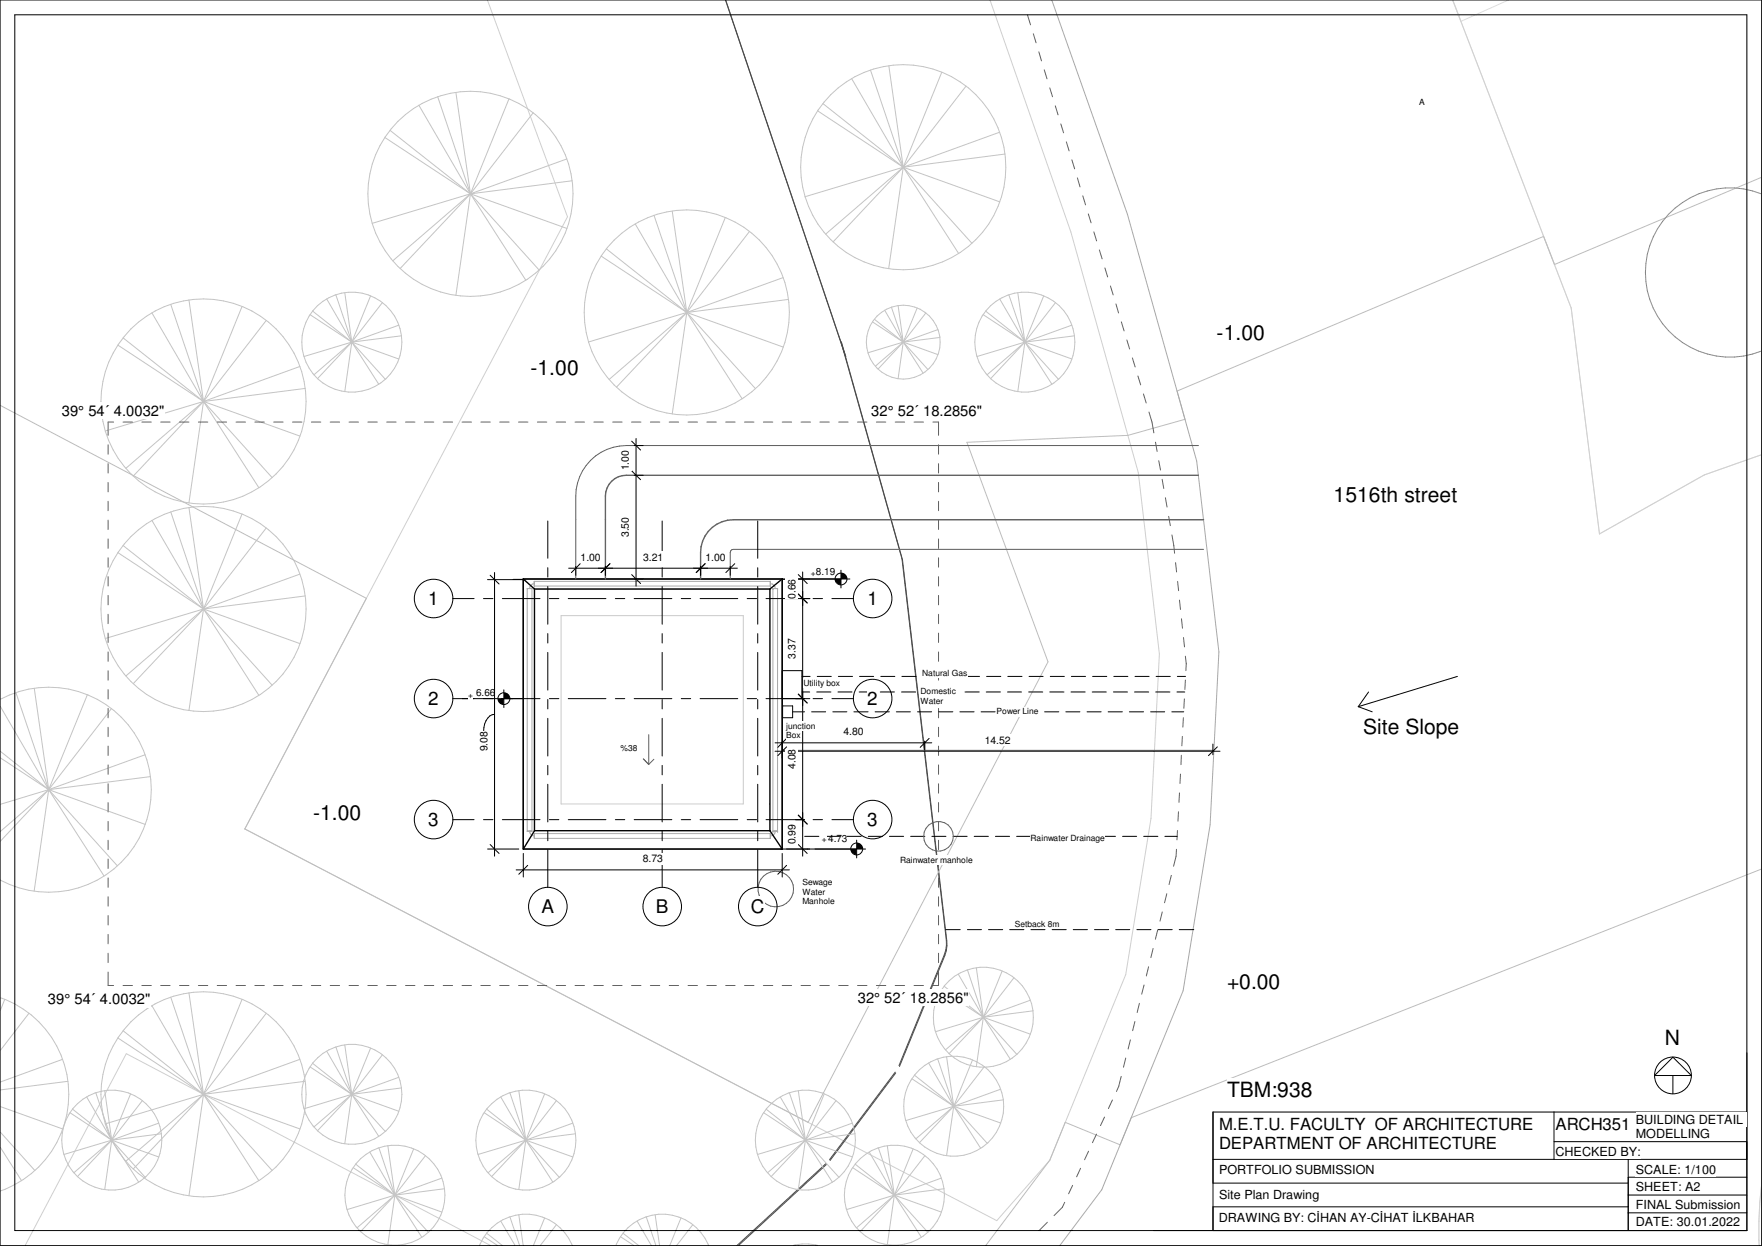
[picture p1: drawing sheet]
<svg xmlns="http://www.w3.org/2000/svg" width="594mm" height="420mm" viewBox="0 0 594 420" stroke-linecap="round" stroke-linejoin="round" font-family="sans-serif">
<path d="M180.2 198.6h79.4v81.5h-79.4zM189.2 207.6h61.4v63.5h-61.4z" fill="none" stroke="#cacaca" stroke-width=".34"/>
<g fill="none" stroke="#aaa" stroke-width=".34">
<path d="M177.8 198.5h1.6v81.8h-1.6zM180.2 196h.1M180.2 197.6h.1M180.2 196h79.6M180.2 197.6h79.6M180.2 196v1.6M180.2 196.8a1.59 1.59 0 0 0-1.6 1.7M259.8 196h.1M259.8 197.6h.1M259.8 196v1.6M259.8 196.8a1.66 1.66 0 0 1 1.6 1.7M260.6 198.5h.1"/>
<path d="M260.6 198.5v81.8M260.6 198.5h1.6M262.2 198.5h.1M262.2 198.5v81.8M178.6 280.3a1.59 1.59 0 0 0 1.6 1.6M180.2 281.1h79.6v1.6h-79.6zM260.6 280.3h.1M260.6 280.3h1.6M261.4 280.3a1.66 1.66 0 0 1-1.6 1.6M262.2 280.3h.1"/>
</g>
<g fill="none" stroke="#000" stroke-width=".34">
<path d="M173.1 195.4h3.3M176.4 195.2h87.3v91.1h-87.3zM263.7 195.4h1.3M263.7 226.1h6.7v9.5h-6.7M263.9 238h3.3v4h-3.3zM270.4 228.1h2.7M270.4 233.3h2.6M275.4 233.3h4.8M275.5 228.1h4.8M282.5 233.3h4.8M282.7 228.1h4.7M289.7 233.3h4.7"/>
<path d="M289.8 228.1h4.7M296.8 233.3h4.8M297 228.1h4.7M303.9 233.3h4.8M304.1 228.1h4.8M311.1 233.3h4.7M311.2 228.1h4.8M318.3 233.3h4.7M318.4 228.1h4.7M325.4 233.3h4.8M325.5 228.1h4.8M332.5 233.3h4.8"/>
<path d="M332.6 228.1h4.8M339.7 233.3h4.7M339.8 228.1h4.8M346.8 233.3h4.8M347 228.1h4.7M353.9 233.3h4.8M354.1 228.1h4.8M361.1 233.3h4.8M361.2 228.1h4.8M368.3 233.3h4.7M368.4 228.1h4.8M375.4 233.3h4.7"/>
<path d="M375.5 228.1h4.8M382.5 233.3h4.8M382.7 228.1h4.7M389.7 233.3h4.8M389.8 228.1h4.8M396.8 233.3h2.7M397 228.1h2.7M458 238.3l4.7 1.7M461.4 233.3l-3.4 5M491.4 228.1l-33.4 10.2M267.2 240h4.1M273.6 240h4.8"/>
<path d="M280.8 240h4.7M287.9 240h4.8M295.1 240h4.7M302.2 240h4.8M309.4 240h4.7M316.5 240h4.8M323.6 240h4.8M330.8 240h4.7M337.9 240h4.8M345.1 240h4.7M352.2 240h4.8M359.4 240h4.7"/>
<path d="M366.5 240h4.8M373.6 240h4.8M380.8 240h4.8M387.9 240h4.8M395.1 240h4M264.8 282h4.1M271.3 282h4.8M278.5 282h4.7M285.6 282h4.8M292.8 282h4.7M299.9 282h4.8M307 282h4.8"/>
<path d="M314.2 282h4.7M321.3 282h4.8M328.5 282h4.7M335.6 282h4.8M342.8 282h4.7M349.9 282h4.8M357 282h4.8M364.2 282h4.8M371.3 282h4.8M378.5 282h4.7M385.6 282h4.8M392.8 282h4.1"/>
<path d="M318.8 313.5h5M326.2 313.5h4.7M333.3 313.5h4.8M340.4 313.5h4.8M347.6 313.5h4.7M354.7 313.5h4.8M361.9 313.5h4.7M369 313.5h4.8M376.2 313.5h4.7M383.3 313.5h4.8M390.4 313.5h4.8M397.6 313.5h4.9"/>
<circle cx="146.2" cy="235.6" r="6.5"/>
</g>
<path d="M164.3 0l27 73.1-108.8 206.4 253.6 132.1 17.8-20.4 25.7-62.6 8.5-52.6 2.8-55.5-7.1-61.2-22.7-81.1-27.3-78.2M245.9 364.5l-.1 .2M8.5 419.9l34.1-64.6 122.7 64.6" fill="none" stroke="#cfcfcf" stroke-width=".34"/>
<path d="M508.6 0l-16 7.2-2.8-7.2 40 103.9 9.5 76.1 35.3-19.9 19.5-6.8M594.1 398.9a109.9 109.9 0 0 0-1 21" fill="none" stroke="#dedede" stroke-width=".34"/>
<path d="M489.8 0l40 103.9 9.5 76.1 35.3-19.9 19.5-6.8M594.1 398.9a109.9 109.9 0 0 0-1 21" fill="none" stroke="#d1d1d1" stroke-width=".34"/>
<path d="M244.6 0l40.4 120M244.7 0l40.5 120.3M283.5 115.1l20.6 73.4 15 128.5-.2 3.3-.5 1.6-15.3 37.4M283.7 115.4l20.6 73.4 14.9 128.5-.1 3.3-.5 1.6-15.3 37.4M301.8 361.5l-22.1 29.5M302 361.8l-22.1 29.5M278.5 392.4l-30 27.5M278.6 392.7l-29.6 27.2" fill="none" stroke="#4c4c4c" stroke-width=".34"/>
<path d="M594.1 59.7l-70 29.5-3.7-9.5-123.5 52.2 2.6 9.5-19.2 5.4-54.3 2.3 27.3 74.1-80.8 155.3-190-99 41-77.7-123.4-65.1M594.1 293l-212.7 83.9-3.8 9.1-18.5-7.5-5.2 12.7-21.5 28.7" fill="none" stroke="#bdbdbd" stroke-width=".34"/>
<path d="M594.1 65.4a28.5 28.5 0 0 0-39.3 26.5 28.5 28.5 0 0 0 39.3 26.4" fill="none" stroke="#898989" stroke-width=".34"/>
<path d="M354.6 0l25.5 72.2 23.4 83.2 7.5 64.4-3 58.3-9.1 56-27.4 67.1-14.1 18.7" fill="none" stroke="#a9a9a9" stroke-width=".34"/>
<g fill="none" stroke="#c4c4c4" stroke-width=".34">
<path d="M141.2 35.5l17.4 29.9M147.6 32.6l11 32.8M153.7 31.2l4.9 34.2M171.6 33.3l-13 32.1M179.8 38l-21.2 27.4M275.7 37.4l28.8 19M277.4 34.9l27.1 21.5M287.1 26.5l17.4 29.9M293.5 23.6l11 32.8M299.7 22.1l4.8 34.3M317.5 24.3l-13 32.1M325.7 29l-21.2 27.4"/>
<path d="M129.7 46.4l28.9 19M131.5 43.9l27.1 21.5M191.1 53.6l-32.5 11.8M304.5 56.4l-23.6 25.2M304.5 56.4l18.7 29.1M304.5 56.4l-4.9 34.2M304.5 56.4l32.6 11.7M304.5 56.4l23.2 25.6M304.5 56.4l-26.1 22.6M304.5 56.4l-33.1 9.9M337.1 44.6l-32.6 11.8M338.9 51.9l-34.4 4.5"/>
<path d="M158.6 65.4l-23.7 25.2M158.6 65.4l18.7 29.1M158.6 65.4l-4.9 34.2M158.6 65.4l32.6 11.6M158.6 65.4l23.2 25.7M158.6 65.4l-26.2 22.6M158.6 65.4l-33.1 9.9M192.9 61l-34.3 4.4M214.2 75.5l17.4 29.9M220.5 72.6l11.1 32.8M226.6 71.2l5 34.2M244.6 73.3l-13 32.1"/>
<path d="M252.7 78l-21.1 27.4M113.2 99.4l5.4 16M116.2 98.7l2.4 16.7M125 99.7l-6.4 15.7M202.7 86.4l28.9 19M204.4 83.9l27.2 21.5M264.1 93.6l-32.5 11.8M340.1 99.4l5.5 16M343.1 98.7l2.5 16.7M351.9 99.7l-6.3 15.7M39.7 116.4l28.9 19M41.5 113.9l27.1 21.5"/>
<path d="M51.2 105.5l17.4 29.9M57.6 102.6l11 32.8M63.7 101.1l4.9 34.3M81.6 103.3l-13 32.1M89.8 108l-21.2 27.4M104.5 106.1l14.1 9.3M105.4 104.9l13.2 10.5M110.1 100.8l8.5 14.6M118.6 115.4l-11.5 12.3M118.6 115.4l9.1 14.2M118.6 115.4l-2.4 16.7M118.6 115.4l15.9 5.7"/>
<path d="M118.6 115.4l11.3 12.5M118.6 115.4l-12.8 11M118.6 115.4l-16.1 4.8M128.9 102l-10.3 13.4M134.5 109.6l-15.9 5.8M135.3 113.2l-16.7 2.2M231.6 105.4l-23.8 25.2M231.6 105.4l18.6 29.1M231.6 105.4l-5 34.2M231.6 105.4l32.5 11.7M231.6 105.4l23.1 25.7M231.6 105.4l-26.2 22.6"/>
<path d="M231.6 105.4l-33.1 9.9M265.8 101l-34.2 4.4M294.2 108.5l10.3 6.9M294.8 107.7l9.7 7.7M298.3 104.6l6.2 10.8M300.6 103.6l3.9 11.8M302.8 103l1.7 12.4M304.5 115.4l-8.5 9.1M304.5 115.4l6.8 10.5M304.5 115.4l-1.7 12.3M304.5 115.4l11.8 4.2M304.5 115.4l8.4 9.2"/>
<path d="M304.5 115.4l-9.4 8.1M304.5 115.4l-11.9 3.6M309.2 103.8l-4.7 11.6M312.2 105.5l-7.7 9.9M316.3 111.1l-11.8 4.3M316.9 113.8l-12.4 1.6M331.5 106.1l14.1 9.3M332.3 104.9l13.3 10.5M337.1 100.8l8.5 14.6M345.6 115.4l-11.6 12.3M345.6 115.4l9.1 14.2M345.6 115.4l-2.5 16.7"/>
<path d="M345.6 115.4l15.8 5.7M345.6 115.4l11.3 12.5M345.6 115.4l-12.8 11M345.6 115.4l-16.2 4.8M355.9 102l-10.3 13.4M361.4 109.6l-15.8 5.8M362.3 113.2l-16.7 2.2M68.6 135.4l-23.7 25.2M68.6 135.4l18.7 29.1M68.6 135.4l-4.9 34.2M68.6 135.4l32.6 11.7M68.6 135.4l23.2 25.7"/>
<path d="M68.6 135.4l-26.2 22.5M68.6 135.4l-33.1 9.9M101.1 123.6l-32.5 11.8M102.9 131l-34.3 4.4M51.2 175.5l17.4 29.9M57.6 172.6l11 32.8M63.7 171.2l4.9 34.2M81.6 173.3l-13 32.1M89.8 178l-21.2 27.4M39.7 186.4l28.9 19M41.5 183.9l27.1 21.5M101.1 193.6l-32.5 11.8"/>
<path d="M68.6 205.4l-23.7 25.1M68.6 205.4l18.7 29.1M68.6 205.4l-4.9 34.2M68.6 205.4l32.6 11.6M68.6 205.4l23.2 25.7M68.6 205.4l-26.2 22.6M68.6 205.4l-33.1 9.9M102.9 201l-34.3 4.4M.1 238.2l16.3 28.1M.1 235.8a34.6 34.6 0 0 1 50.9 30.5 34.6 34.6 0 0 1-50.9 30.5M5.4 233.6l11 32.7M11.6 232.1l4.8 34.2"/>
<path d="M29.5 234.3l-13.1 32M37.6 238.9l-21.2 27.4M.1 255.5l16.3 10.8M.1 253.3l16.3 13M48.9 254.5l-32.5 11.8M16.4 266.3l-16.3 17.4M16.4 266.3l18.7 29.1M16.4 266.3l-4.9 34.2M16.4 266.3l32.6 11.7M16.4 266.3l23.2 25.7M16.4 266.3l-16.3 14.1M16.4 266.3l-16.3 4.9"/>
<path d="M50.8 261.9l-34.4 4.4M.1 296.8h.1M.1 336.4a34.5 34.5 0 0 1 23.1 32.6 34.5 34.5 0 0 1-23.1 32.6M1.6 337l-1.5 3.8M51.2 339.1l17.4 29.9M57.6 336.3l11 32.7M63.7 334.8l4.9 34.2M81.6 337l-13 32M317.5 333.8l14 9.2M318.3 332.6l13.2 10.4M323.1 328.5l8.4 14.5M326.2 327l5.3 16"/>
<path d="M329.2 326.3l2.3 16.7M337.9 327.4l-6.4 15.6M341.9 329.7l-10.4 13.3M347.4 337.3l-15.9 5.7M9.8 341.7l-9.7 12.5M21.1 357.2l-21 7.7M39.7 350l28.9 19M41.5 347.6l27.1 21.4M89.8 341.7l-21.2 27.3M101.1 357.2l-32.5 11.8M104.5 359.7l14.1 9.3M105.4 358.6l13.2 10.4"/>
<path d="M110.1 354.5l8.5 14.5M113.2 353l5.4 16M116.2 352.3l2.4 16.7M125 353.4l-6.4 15.6M128.9 355.7l-10.3 13.3M313.1 358.4l8.5 14.6M316.1 357l5.5 16M319.1 356.3l2.5 16.7M327.9 357.4l-6.3 15.6M331.5 343l-11.5 12.3M331.5 343l9.1 14.2M331.5 343l-2.3 16.7"/>
<path d="M331.5 343l15.9 5.7M331.5 343l11.4 12.6M331.5 343l-12.7 11M331.5 343l-16.1 4.9M331.9 359.7l-10.3 13.3M348.3 340.9l-16.8 2.1M.1 373.1l21.1 7.6M22.9 364.6l-22.8 2.9M23.6 375.2l14.1 9.3M24.5 374l13.2 10.5M29.2 369.9l8.5 14.6M32.3 368.5l5.4 16"/>
<path d="M35.3 367.7l2.4 16.8M44 368.9l-6.3 15.6M48 371.1l-10.3 13.4M53.5 378.7l-15.8 5.8M68.6 369l-23.7 25.2M68.6 369l18.7 29.1M68.6 369l-4.9 34.2M68.6 369l32.6 11.7M68.6 369l23.2 25.7M68.6 369l-26.2 22.6M68.6 369l-33.1 10M102.9 364.6l-34.3 4.4"/>
<path d="M118.6 369l-11.5 12.3M118.6 369l9.1 14.2M118.6 369l-2.4 16.7M118.6 369l15.9 5.7M118.6 369l11.3 12.6M118.6 369l-12.8 11M118.6 369l-16.1 4.9M134.5 363.3l-15.9 5.7M135.3 366.9l-16.7 2.1M163.2 375.2l14.1 9.3M164.1 374l13.2 10.5M168.8 369.9l8.5 14.6"/>
<path d="M171.9 368.5l5.4 16M174.9 367.7l2.4 16.8M183.6 368.9l-6.3 15.6M187.6 371.1l-10.3 13.4M193.2 378.7l-15.9 5.8M257.5 375.2l14.1 9.3M258.3 374l13.3 10.5M263.1 369.9l8.5 14.6M266.1 368.5l5.5 16M269.1 367.7l2.5 16.8M277.9 368.9l-6.3 15.6M281.9 371.1l-10.3 13.4"/>
<path d="M287.4 378.7l-15.8 5.8M307.5 363.8l14.1 9.2M308.3 362.5l13.3 10.5M321.6 373l-11.6 12.3M321.6 373l9.1 14.2M321.6 373l-2.5 16.7M321.6 373l15.8 5.7M321.6 373l11.3 12.5M321.6 373l-12.8 11M321.6 373l-16.2 4.9M337.4 367.3l-15.8 5.7M338.3 370.9l-16.7 2.1"/>
<path d="M.1 386.8l7.2 11.3M.1 381.7l11.7 13M37.7 384.5l-11.6 12.2M37.7 384.5l9.1 14.2M37.7 384.5l-2.4 16.7M37.7 384.5l15.8 5.6M37.7 384.5l11.3 12.5M37.7 384.5l-12.8 11M37.7 384.5l-16.2 4.8M54.4 382.3l-16.7 2.2M119.1 393.7l14 9.3M119.9 392.6l13.2 10.4"/>
<path d="M124.7 388.5l8.4 14.5M127.8 387.1l5.3 15.9M130.8 386.3l2.3 16.7M139.5 387.4l-6.4 15.6M143.5 389.7l-10.4 13.3M149 397.3l-15.9 5.7M177.3 384.5l-11.5 12.2M177.3 384.5l9.1 14.2M177.3 384.5l-2.4 16.7M177.3 384.5l15.9 5.6M177.3 384.5l11.3 12.5M177.3 384.5l-12.8 11"/>
<path d="M177.3 384.5l-16.1 4.8M194 382.3l-16.7 2.2M271.6 384.5l-11.6 12.2M271.6 384.5l9.1 14.2M271.6 384.5l-2.5 16.7M271.6 384.5l15.8 5.6M271.6 384.5l11.3 12.5M271.6 384.5l-12.8 11M271.6 384.5l-16.2 4.8M287.5 393.7l14 9.3M288.3 382.3l-16.7 2.2M288.3 392.6l13.2 10.4"/>
<path d="M293.1 388.5l8.4 14.5M296.2 387.1l5.3 15.9M299.2 386.3l2.3 16.7M307.9 387.4l-6.4 15.6M311.9 389.7l-10.4 13.3M317.4 397.3l-15.9 5.7M133.1 403l-16.1 4.9M133.1 403l-11.5 12.3M133.1 403l9.1 14.2M133.1 403l-2.3 16.7M133.1 403l15.9 5.7M133.1 403l11.3 12.5"/>
<path d="M133.1 403l-12.7 11M149.9 400.9l-16.8 2.1M161.7 419.9a16.8 16.8 0 0 1 15.6-10.5 16.8 16.8 0 0 1 15.6 10.5M163.2 417l4.5 2.9M164.1 415.8l5.2 4.1M168.8 411.7l4.8 8.2M171.9 410.3l3.3 9.6M174.9 409.6l1.5 10.3M183.6 410.7l-3.7 9.2M187.6 413l-5.4 6.9M207.7 419.9a16.8 16.8 0 0 1 15.6-10.5 16.8 16.8 0 0 1 15.6 10.5M209.2 417l4.4 2.9"/>
<path d="M210.1 415.8l5.2 4.1M214.8 411.7l4.8 8.2M217.9 410.3l3.2 9.6M220.9 409.6l1.5 10.3M229.6 410.7l-3.8 9.2M233.6 413l-5.4 6.9M267.5 419.9a17 17 0 0 1 8.2 0M269.1 419.6l.1 .3M301.5 403l-11.5 12.3M301.5 403l9.2 14.2M301.5 403l-2.3 16.7M301.5 403l15.9 5.7"/>
<path d="M301.5 403l11.3 12.5M301.5 403l-12.7 11M301.5 403l-16.1 4.9M318.3 400.9l-16.8 2.1"/>
<circle cx="304.5" cy="56.4" r="34.6"/>
<circle cx="158.6" cy="65.4" r="34.6"/>
<circle cx="118.6" cy="115.4" r="16.9"/>
<circle cx="231.6" cy="105.4" r="34.6"/>
<circle cx="304.5" cy="115.4" r="12.4"/>
<circle cx="345.5" cy="115.4" r="16.9"/>
<circle cx="68.6" cy="135.4" r="34.6"/>
<circle cx="68.6" cy="205.4" r="34.6"/>
<circle cx="331.6" cy="343" r="16.9"/>
<circle cx="68.6" cy="369" r="34.6"/>
<circle cx="118.6" cy="369" r="16.9"/>
<circle cx="321.6" cy="373" r="16.9"/>
<circle cx="37.7" cy="384.5" r="16.9"/>
<circle cx="177.3" cy="384.5" r="16.9"/>
<circle cx="271.5" cy="384.5" r="16.9"/>
<circle cx="133.2" cy="403" r="16.9"/>
<circle cx="301.6" cy="403" r="16.9"/>
</g>
<path d="M176.4 195.2v91.1M176.4 195.2h87.3M176.4 195.2l3.8 3.4M180.2 198.6h79.4M180.2 198.6v81.5M259.6 198.6v81.5M263.7 195.2v91.1M263.7 195.2l-4.1 3.4M176.4 286.3h87.3M180.2 280.1l-3.8 6.2M180.2 280.1h79.4M259.6 280.1l4.1 6.2" fill="none" stroke="#000" stroke-width=".47"/>
<path d="M404.1 160.3h-192.9a7 7 0 0 0-7.1 7v27.9M405.8 175.3h-158.6a11 11 0 0 0-11 11v8.9" fill="none" stroke="#616161" stroke-width=".47"/>
<g fill="none" stroke="#616161" stroke-width=".34">
<path d="M346.4 5l1.1 3.4M348.4 11.4l.9 3M350.3 17.5l.8 3M352.1 23.5l.9 3.1M353.9 29.6l1 3M355.8 35.7l.9 3M357.7 41.8l.9 3M359.5 47.8l1 3.1M361.4 53.9l.9 3M363.3 60l.8 3M365.1 66l.9 3.1M366.9 72.1l1 3"/>
<path d="M368.8 78.2l.9 3M370.7 84.3l.9 3M372.5 90.3l1 3.1M374.4 96.4l.9 3M376.3 102.5l.8 3M378.1 108.5l.9 3.1M379.9 114.6l1 3.1M381.8 120.7l.9 3M383.7 126.8l.9 3M385.5 132.8l1 3.1M387.4 138.9l1 3.4 .6 3.7M36.4 150v3.2"/>
<path d="M36.4 156.3v3.2M38.3 142.3h-1.9v4.5M41.5 142.3h3.2M47.8 142.3h3.2M54.2 142.3h3.2M60.5 142.3h3.2M66.9 142.3h3.2M73.2 142.3h3.2M79.6 142.3h3.2M85.9 142.3h3.2M92.3 142.3h3.2M98.6 142.3h3.2"/>
<path d="M105 142.3h3.2M111.3 142.3h3.2M117.7 142.3h3.2M124 142.3h3.2M130.4 142.3h3.2M136.7 142.3h3.2M143.1 142.3h3.2M149.4 142.3h3.2M155.8 142.3h3.2M162.1 142.3h3.2M168.5 142.3h3.2M174.8 142.3h3.2"/>
<path d="M181.2 142.3h3.2M187.5 142.3h3.2M193.9 142.3h3.2M200.2 142.3h3.2M206.6 142.3h3.2M212.9 142.3h3.2M219.3 142.3h3.2M225.6 142.3h3.2M232 142.3h3.2M238.3 142.3h3.2M244.7 142.3h3.2M251 142.3h3.2"/>
<path d="M257.4 142.3h3.2M263.7 142.3h3.2M270.1 142.3h3.2M276.4 142.3h3.2M282.8 142.3h3.2M289.1 142.3h3.2M295.5 142.3h3.2M301.8 142.3h3.2M308.2 142.3h3.2M314.5 142.3h1.9v4.5M316.4 150v3.2M316.4 156.3v3.2"/>
<path d="M389.6 149.1l.5 3.1M390.7 155.4l.6 3.1M404.1 150.2h-192.9a17.1 17.1 0 0 0-17.1 17.1v27.9M36.4 162.7v3.2M36.4 169v3.2M36.4 175.4v3.2M316.4 162.7v3.2M316.4 169v3.2M316.4 175.4v3.2M391.8 161.6l.6 3.1M392.9 167.9l.6 3.1M394 174.1l.6 3.1"/>
<path d="M36.4 181.7v3.2M36.4 188.1v3.2M36.4 194.4v3.2M316.4 181.7v3.2M316.4 188.1v3.2M316.4 194.4v3.2M395.1 180.4l.9 6.2M396.4 189.7l.3 3.2M397 196l.4 3.2M405.8 185.3h-158.6l-.5 .1-.5 .9v8.9M36.4 200.8v3.2M36.4 207.1v3.2"/>
<path d="M36.4 213.5v3.2M36.4 219.8v3.2M316.4 200.8v3.2M316.4 207.1v3.2M316.4 213.5v3.2M316.4 219.8v3.2M397.7 202.4l.3 3.1M398.3 208.7l.4 3.1M399 215l.4 3.1M36.4 226.2v3.2M36.4 232.5v3.2M36.4 238.9v3.2"/>
<path d="M316.4 226.2v3.2M316.4 232.5v3.2M316.4 238.9v3.2M399.3 235.7l-.1 3.1M399.7 221.3l.3 2.5-.2 2.3M399.7 229.3l-.2 3.2M36.4 245.2v3.2M36.4 251.6v3.2M36.4 257.9v3.2M216.9 255.9l1.8 1.9M218.7 247.7v10.1M220.5 256l-1.8 1.8"/>
<path d="M263.7 253h145.2M311.8 250v3M316.4 245.2v3.2M316.4 251.6v3.2M316.4 257.9v3.2M398.3 254.7l-.1 3.2M398.6 248.3l-.1 3.2M399 242l-.2 3.2M36.4 264.3v3.2M36.4 270.6v3.2M36.4 277v3.2M316.4 264.3v3.2"/>
<path d="M316.4 270.6v3.2M316.4 277v3.2M397.3 273.7l-.1 3.2M397.7 267.4l-.2 3.2M398 261l-.2 3.2M36.4 283.3v3.2M36.4 289.7v3.2M36.4 296v3.2M316.4 283.3v3.2M316.4 289.7v3.2M316.4 296v3.2M394.9 295.2l-.7 3.1"/>
<path d="M396.7 286.4l-.2 2.3-.8 3.4M397 280l-.2 3.2M36.4 302.4v3.2M36.4 308.7v3.2M36.4 315.1v3.2M316.4 302.4v3.2M316.4 308.7v3.2M316.4 315.1v3.2M388.8 319.8l-.8 3.1M390.3 313.7l-.8 3M391.9 307.5l-.8 3.1M393.4 301.4l-.8 3"/>
<path d="M36.4 321.4v3.2M36.4 327.8v4.5h1.9M41.5 332.3h3.2M47.8 332.3h3.2M54.2 332.3h3.2M60.5 332.3h3.2M66.9 332.3h3.2M73.2 332.3h3.2M79.6 332.3h3.2M85.9 332.3h3.2M92.3 332.3h3.2M98.6 332.3h3.2"/>
<path d="M105 332.3h3.2M111.3 332.3h3.2M117.7 332.3h3.2M124 332.3h3.2M130.4 332.3h3.2M136.7 332.3h3.2M143.1 332.3h3.2M149.4 332.3h3.2M155.8 332.3h3.2M162.1 332.3h3.2M168.5 332.3h3.2M174.8 332.3h3.2"/>
<path d="M181.2 332.3h3.2M187.5 332.3h3.2M193.9 332.3h3.2M200.2 332.3h3.2M206.6 332.3h3.2M212.9 332.3h3.2M219.3 332.3h3.2M225.6 332.3h3.2M232 332.3h3.2M238.3 332.3h3.2M244.7 332.3h3.2M251 332.3h3.2"/>
<path d="M257.4 332.3h3.2M263.7 332.3h3.2M270.1 332.3h3.2M276.4 332.3h3.2M282.8 332.3h3.2M289.1 332.3h3.2M295.5 332.3h3.2M301.8 332.3h3.2M308.2 332.3h3.2M316.4 327.8v4.5h-1.9M316.4 321.4v3.2M384.2 338.3l-.8 3.1"/>
<path d="M385.7 332.1l-.8 3.1M387.3 326l-.8 3.1M379.6 356.8l-.8 3.1M381.1 350.6l-.7 3.1M382.6 344.5l-.7 3.1M372.4 376.7l-1.4 2.9M375.1 370.9l-1.4 2.9M378 363l-.8 3.4-.8 1.6M361.6 399.7l-1.3 2.8M364.3 394l-1.3 2.8M367 388.2l-1.3 2.9M369.7 382.4l-1.4 2.9"/>
<path d="M353.1 412.2l-2.8 2.8M359 405.4l-.8 1.7-2.8 2.8"/>
<circle cx="261.6" cy="299.8" r="6"/>
<circle cx="316.4" cy="282" r="5"/>
</g>
<path d="M144.3 232h3.5v7.1h-3.5z" fill="#fff"/>
<circle cx="294.2" cy="235.6" r="6.5" fill="none" stroke="#000" stroke-width=".34"/>
<path d="M292.4 232h3.5v7.1h-3.5z" fill="#fff"/>
<g fill="none" stroke="#000" stroke-width=".34">
<path d="M152.6 235.6h7.2M163 235.6h3.2M169.4 235.6h12.7M185.2 235.6h3.2M191.6 235.6h12.7M207.5 235.6h3.1M213.8 235.6h12.7M229.7 235.6h3.2M236 235.6h12.7M251.9 235.6h3.2M258.3 235.6h12.7M274.1 235.6h3.2"/>
<path d="M280.5 235.6h7.2"/>
<circle cx="146.2" cy="276.4" r="6.5"/>
</g>
<path d="M144.3 272.8h3.5v7.1h-3.5z" fill="#fff"/>
<circle cx="294.2" cy="276.4" r="6.5" fill="none" stroke="#000" stroke-width=".34"/>
<path d="M292.4 272.8h3.5v7.1h-3.5z" fill="#fff"/>
<g fill="none" stroke="#000" stroke-width=".34">
<path d="M152.6 276.4h7.2M163 276.4h3.2M169.4 276.4h12.7M185.2 276.4h3.2M191.6 276.4h12.7M207.5 276.4h3.1M213.8 276.4h12.7M229.7 276.4h3.2M236 276.4h12.7M251.9 276.4h3.2M258.3 276.4h12.7M274.1 276.4h3.2"/>
<path d="M280.5 276.4h7.2"/>
<circle cx="184.7" cy="305.7" r="6.5"/>
</g>
<path d="M182.5 302.2h4.3v7h-4.3z" fill="#fff"/>
<g fill="none" stroke="#000" stroke-width=".34">
<path d="M184.7 175.7v12.6M184.7 191.4v3.2M184.7 197.8v12.7M184.7 213.7v3.1M184.7 220v12.7M184.7 235.9v3.2M184.7 242.2v12.7M184.7 258.1v3.2M184.7 264.5v12.7M184.7 280.3v3.2M184.7 286.7v12.5"/>
<circle cx="255.5" cy="305.7" r="6.5"/>
</g>
<path d="M253.2 302.2h4.5v7h-4.5z" fill="#fff"/>
<g fill="none" stroke="#000" stroke-width=".34">
<path d="M255.5 175.7v12.6M255.5 191.4v3.2M255.5 197.8v12.7M255.5 213.7v3.1M255.5 220v12.7M255.5 235.9v3.2M255.5 242.2v12.7M255.5 258.1v3.2M255.5 264.5v12.7M255.5 280.3v3.2M255.5 286.7v12.5"/>
<circle cx="223.3" cy="305.7" r="6.5"/>
</g>
<path d="M221.1 302.2h4.3v7h-4.3z" fill="#fff"/>
<g fill="none" stroke="#000" stroke-width=".34">
<path d="M223.3 175.7v12.6M223.3 191.4v3.2M223.3 197.8v12.7M223.3 213.7v3.1M223.3 220v12.7M223.3 235.9v3.2M223.3 242.2v12.7M223.3 258.1v3.2M223.3 264.5v12.7M223.3 280.3v3.2M223.3 286.7v12.5"/>
<circle cx="294.2" cy="201.8" r="6.5"/>
</g>
<path d="M292.5 198.3h3.4v7.1h-3.4z" fill="#fff"/>
<circle cx="146.2" cy="201.8" r="6.5" fill="none" stroke="#000" stroke-width=".34"/>
<path d="M144.4 198.3h3.5v7.1h-3.5z" fill="#fff"/>
<g fill="none" stroke="#000" stroke-width=".34">
<path d="M191.7 191.6h14.8M194.1 191v3M195.6 190.1l-2.9 3M204.1 191v3M205.6 190.1l-3 3M263.7 195.2h22.8M283.5 192.3v5.9M152.6 201.8h7.2M163 201.8h3.2M169.4 201.8h12.7M185.2 201.8h3.2M191.6 201.8h12.7"/>
<path d="M207.5 201.8h3.1M213.8 201.8h12.7M229.7 201.8h3.2M236 201.8h12.7M251.9 201.8h3.2M258.3 201.8h12.7M274.1 201.8h3.2M280.5 201.8h7.2M263.3 286.3h28.5M288.8 283.3v6"/>
<circle cx="283.6" cy="195.2" r="2"/>
<circle cx="288.9" cy="286.3" r="2.01"/>
</g>
<path d="M281.6 195.2h1.9v2h-1.9zM283.5 193.3h2v1.9h-2zM286.9 286.3h1.9v1.9h-1.9zM288.8 284.3h2v2h-2z" fill="#000"/>
<path d="M195.7 185.9h6.8v3.9h-6.8z" fill="#fff"/>
<path d="M201.8 191.6h36.8M204.1 191v3M205.6 190.1l-3 3M236.2 191v3M237.7 190.1l-3 3" fill="none" stroke="#000" stroke-width=".34"/>
<path d="M216.8 185.9h6.8v3.9h-6.8z" fill="#fff"/>
<path d="M233.8 191.6h14.8M236.2 191v3M237.7 190.1l-3 3M246.2 191v3M247.7 190.1l-3 3" fill="none" stroke="#000" stroke-width=".34"/>
<path d="M237.9 185.9h6.7v3.9h-6.7z" fill="#fff"/>
<path d="M174 293.3h92.1M176.4 287.8v7.9M177.9 291.8l-3 3M263.7 287.8v7.9M265.2 291.8l-3 3" fill="none" stroke="#000" stroke-width=".34"/>
<path d="M216.7 287.7h6.8v3.8h-6.8z" fill="#fff"/>
<path d="M164.4 195.5h12.7M165.3 194l3 2.9M166.7 193v95.7M166.7 240.9a4.6 4.6 0 0 0-3.6 4.5v1.2M164.4 286.3h10.5M165.3 284.8l3 3" fill="none" stroke="#000" stroke-width=".34"/>
<path d="M161.1 246.6h4v6.8h-4z" fill="#fff"/>
<path d="M261.3 253.3h150M263.7 252.7v3M265.2 251.8l-3 3M408.9 250.9v3.6M410.5 251.8l-3 3" fill="none" stroke="#000" stroke-width=".34"/>
<path d="M332 247.6h8.7v3.9h-8.7z" fill="#fff"/>
<path d="M261.3 250.5h52.8M263.7 249.9v3M265.2 249l-3 3M311.8 249.9v3M313.3 249l-3 3" fill="none" stroke="#000" stroke-width=".34"/>
<path d="M284.4 244.8h6.8v3.9h-6.8z" fill="#fff"/>
<g fill="none" stroke="#000" stroke-width=".34">
<path d="M155.9 235.6h20.5M169.9 232.6v6"/>
<circle cx="169.9" cy="235.6" r="2"/>
</g>
<path d="M167.9 235.6h2v2h-2zM169.9 233.6h2v2h-2z" fill="#000"/>
<g fill="#fff">
<path d="M157.9 232.6h1.6v3.3h-1.6z"/>
<path d="M273.4 191.5h1.6v3.3h-1.6z"/>
<path d="M277.1 281.5h1.7v3.2h-1.7z"/>
</g>
<path d="M265.2 195.2h7.8M269.1 193.8l3.1 3M270.6 192.9v11.3M269.1 200.3l3.1 3M270 201.8h3" fill="none" stroke="#000" stroke-width=".34"/>
<path d="M265 195.2h4v6.8h-4z" fill="#fff"/>
<path d="M270.6 199.4v38.6M269.1 200.3l3.1 3M270 201.8h3M269.1 234.1l3.1 3M270 235.6h3" fill="none" stroke="#000" stroke-width=".34"/>
<path d="M265 215.3h4v6.8h-4z" fill="#fff"/>
<path d="M268.3 235.6h3M269.1 234.1l3.1 3M270.6 233.2v45.6M268.3 276.4h3M269.1 274.9l3.1 3" fill="none" stroke="#000" stroke-width=".34"/>
<path d="M265 252.6h4v6.8h-4z" fill="#fff"/>
<path d="M268.3 276.4h3M269.1 274.9l3.1 3M270.6 274v14.7M265.2 286.3h7.8M269.1 284.8l3.1 3" fill="none" stroke="#000" stroke-width=".34"/>
<path d="M265 278h4v6.8h-4z" fill="#fff"/>
<path d="M213 148.8l3 3M213 158.7l3 3.1M213.8 150.2h3.1M214.5 147.9v49.8M213.8 160.3h3.1M213 193.8l3 3M213.8 195.2h3.1" fill="none" stroke="#000" stroke-width=".34"/>
<g fill="#fff">
<path d="M208.8 174.4h4v6.8h-4z"/>
<path d="M208.8 151.8h4v6.9h-4z"/>
</g>
<path d="M0 0h594v419.9h-594zM5 5h584v410h-584zM524 375v15.9M589 375h-180v40M409 398.9h140M409 390.9h180M524 385h65M549 397h40M549 390.9v24.1M409 407h140M549 403h40M549 409h40" fill="none" stroke="#000" stroke-width=".34"/>
<g fill="#fff">
<path d="M411 400.5h33.9v4.7h-33.9z"/>
<path d="M411 408.2h32.9v4.7h-32.9z"/>
<path d="M443.9 408.2h16.9v4.7h-16.9z"/>
<path d="M460.8 408.2h1.4v4.7h-1.4z"/>
<path d="M462.2 408.2h35v4.7h-35z"/>
<path d="M411 392.1h52.5v4.7h-52.5z"/>
<path d="M551.6 409.4h35.1v4.8h-35.1z"/>
<path d="M551.6 403.8h35.3v4.7h-35.3z"/>
<path d="M551.6 392.1h27v4.7h-27z"/>
<path d="M551.6 397.7h21.8v4.8h-21.8z"/>
<path d="M524.5 386h28.7v4.7h-28.7z"/>
<path d="M551.6 375.1h37.2v4.8h-37.2z"/>
<path d="M551.6 379.9h25v4.7h-25z"/>
</g>
<path d="M557.9 362.7a6.2 6.2 0 0 0 6.2 6.2 6.2 6.2 0 0 0 6.2-6.2M557.9 362.7a6.2 6.2 0 0 1 6.2-6.3 6.2 6.2 0 0 1 6.2 6.3M557.9 362.7l6.1-6.2 6.3 6.2M557.9 362.7h12.4M564 362.7v6.2" fill="none" stroke="#000" stroke-width=".34"/>
<g fill="#fff">
<path d="M561.3 346.1h5.1v7.9h-5.1z"/>
<path d="M413.7 363.6h28.8v7.8h-28.8z"/>
<path d="M478.5 32.8h1.9v3.2h-1.9z"/>
<path d="M209.2 250.7h5.7v3.2h-5.7z"/>
<path d="M449.7 162.9h41.7v7.8h-41.7z"/>
<path d="M20.9 135.7h34.6v5.5h-34.6z"/>
<path d="M16.2 334.1h34.6v5.5h-34.6z"/>
<path d="M293.7 135.7h37.4v5.5h-37.4z"/>
<path d="M289.2 333.7h37.4v5.5h-37.4z"/>
<path d="M303.5 288.3h24.4v3.3h-24.4z"/>
<path d="M347.5 281.1h25v3.3h-25z"/>
<path d="M265 243.2h10.8v3.2h-10.8z"/>
<path d="M265 246.4h5v3.2h-5z"/>
<path d="M270.9 228.6h12.4v3.3h-12.4z"/>
<path d="M310.9 225.3h15.3v3.2h-15.3z"/>
<path d="M310.4 231.6h12.8v3.3h-12.8z"/>
<path d="M310.4 234.9h7.7v3.2h-7.7z"/>
<path d="M336 238.3h14.2v3.3h-14.2z"/>
<path d="M270.5 296h11v3.2h-11z"/>
<path d="M270.5 299.2h8.5v3.2h-8.5z"/>
<path d="M270.5 302.4h10.9v3.3h-10.9z"/>
<path d="M342.1 310h15.2v3.3h-15.2z"/>
<path d="M413.7 327.2h18v7.8h-18z"/>
<path d="M410.2 108.3h2.4v7.9h-2.4z"/>
<path d="M412.6 108.3h13.9v7.9h-13.9z"/>
<path d="M105.6 270.3h2.3v7.9h-2.3z"/>
<path d="M107.9 270.3h13.9v7.9h-13.9z"/>
<path d="M178.9 120.1h2.3v7.9h-2.3z"/>
<path d="M181.2 120.1h13.9v7.9h-13.9z"/>
<path d="M459.6 241h32.5v7.9h-32.5z"/>
</g>
<g font-size="7.1">
<text x="410.2" y="114.7">-1.00</text>
<text x="178.9" y="126.4">-1.00</text>
<text x="449.7" y="169.2">1516th street</text>
<text x="459.6" y="247.4">Site Slope</text>
<text x="105.6" y="276.6">-</text>
<text x="107.9" y="276.6">1.00</text>
<text x="413.7" y="333.5">+0.00</text>
<text x="561.3" y="352.5">N</text>
<text x="413.7" y="369.9">TBM:938</text>
</g>
<g font-size="6.3">
<text x="144.4" y="204">1</text>
<text x="292.5" y="204">1</text>
<text x="144.3" y="237.7">2</text>
<text x="292.4" y="237.7">2</text>
<text x="144.3" y="278.6">3</text>
<text x="292.4" y="278.6">3</text>
<text x="182.5" y="307.9">A</text>
<text x="221.1" y="307.9">B</text>
<text x="253.2" y="307.9">C</text>
</g>
<g font-size="5.6">
<text x="411" y="381">M.E.T.U. FACULTY OF ARCHITECTURE</text>
<text x="524.5" y="381">ARCH351</text>
<text x="411" y="387.4">DEPARTMENT OF ARCHITECTURE</text>
</g>
<g font-size="5">
<text x="20.9" y="140.2">39° 54´ 4.0032&quot;</text>
<text x="293.7" y="140.2">32° 52´ 18.2856&quot;</text>
<text x="16.2" y="338.6">39° 54´ 4.0032&quot;</text>
<text x="289.2" y="338.1">32° 52´ 18.2856&quot;</text>
</g>
<g font-size="4.2">
<text x="551.6" y="378.9">BUILDING DETAIL</text>
<text x="551.6" y="383.7">MODELLING</text>
<text x="524.5" y="389.8">CHECKED BY:</text>
<text x="411" y="395.9">PORTFOLIO SUBMISSION</text>
<text x="551.6" y="395.9">SCALE: 1/100</text>
<text x="551.6" y="401.5">SHEET: A2</text>
<text x="411" y="404.3">Site Plan Drawing</text>
<text x="551.6" y="407.6">FINAL Submission</text>
<text x="411" y="412">DRAWING BY: C</text>
<text x="443.9" y="412">İ</text>
<text x="445.1" y="412">HAN AY</text>
<text x="460.8" y="412">-</text>
<text x="462.2" y="412">CİHAT İLKBAHAR</text>
<text x="551.6" y="413.3">DATE: 30.01.2022</text>
</g>
<g font-size="3.5">
<text x="212" y="158.6" transform="rotate(-90 212 158.6)">1.00</text>
<text x="212" y="181.1" transform="rotate(-90 212 181.1)">3.50</text>
<text x="195.7" y="189.1">1.00</text>
<text x="216.8" y="189.1">3.21</text>
<text x="237.9" y="189.1">1.00</text>
<text x="268.2" y="201.9" transform="rotate(-90 268.2 201.9)">0.66</text>
<text x="268.2" y="222.1" transform="rotate(-90 268.2 222.1)">3.37</text>
<text x="284.4" y="247.9">4.80</text>
<text x="332" y="250.8">14.52</text>
<text x="164.3" y="253.4" transform="rotate(-90 164.3 253.4)">9.08</text>
<text x="268.2" y="259.3" transform="rotate(-90 268.2 259.3)">4.08</text>
<text x="268.2" y="284.7" transform="rotate(-90 268.2 284.7)">0.99</text>
<text x="216.7" y="290.8">8.73</text>
</g>
<g font-size="3.4">
<text x="275.1" y="194">8.19</text>
<text x="160.5" y="234.7">6.66</text>
<text x="279.2" y="284">4.73</text>
</g>
<g font-size="2.9">
<text x="478.5" y="35.3">A</text>
<text x="273.4" y="194.1">+</text>
<text x="310.9" y="227.8">Natural Gas</text>
<text x="270.9" y="231.2">Utility box</text>
<text x="157.9" y="235.2">+</text>
<text x="209.2" y="253.2">%38</text>
<text x="277.1" y="284.1">+</text>
<text x="347.5" y="283.7">Rainwater Drainage</text>
<text x="303.5" y="290.9">Rainwater manhole</text>
</g>
<g font-size="2.8">
<text x="310.4" y="234.2">Domestic</text>
<text x="310.4" y="237.4">Water</text>
<text x="265" y="245.7">junction</text>
<text x="336" y="240.9">Power Line</text>
<text x="265" y="249">Box</text>
<text x="270.5" y="298.5">Sewage</text>
<text x="270.5" y="301.8">Water</text>
<text x="270.5" y="305">Manhole</text>
<text x="342.1" y="312.6">Setback 8m</text>
</g>
</svg>
